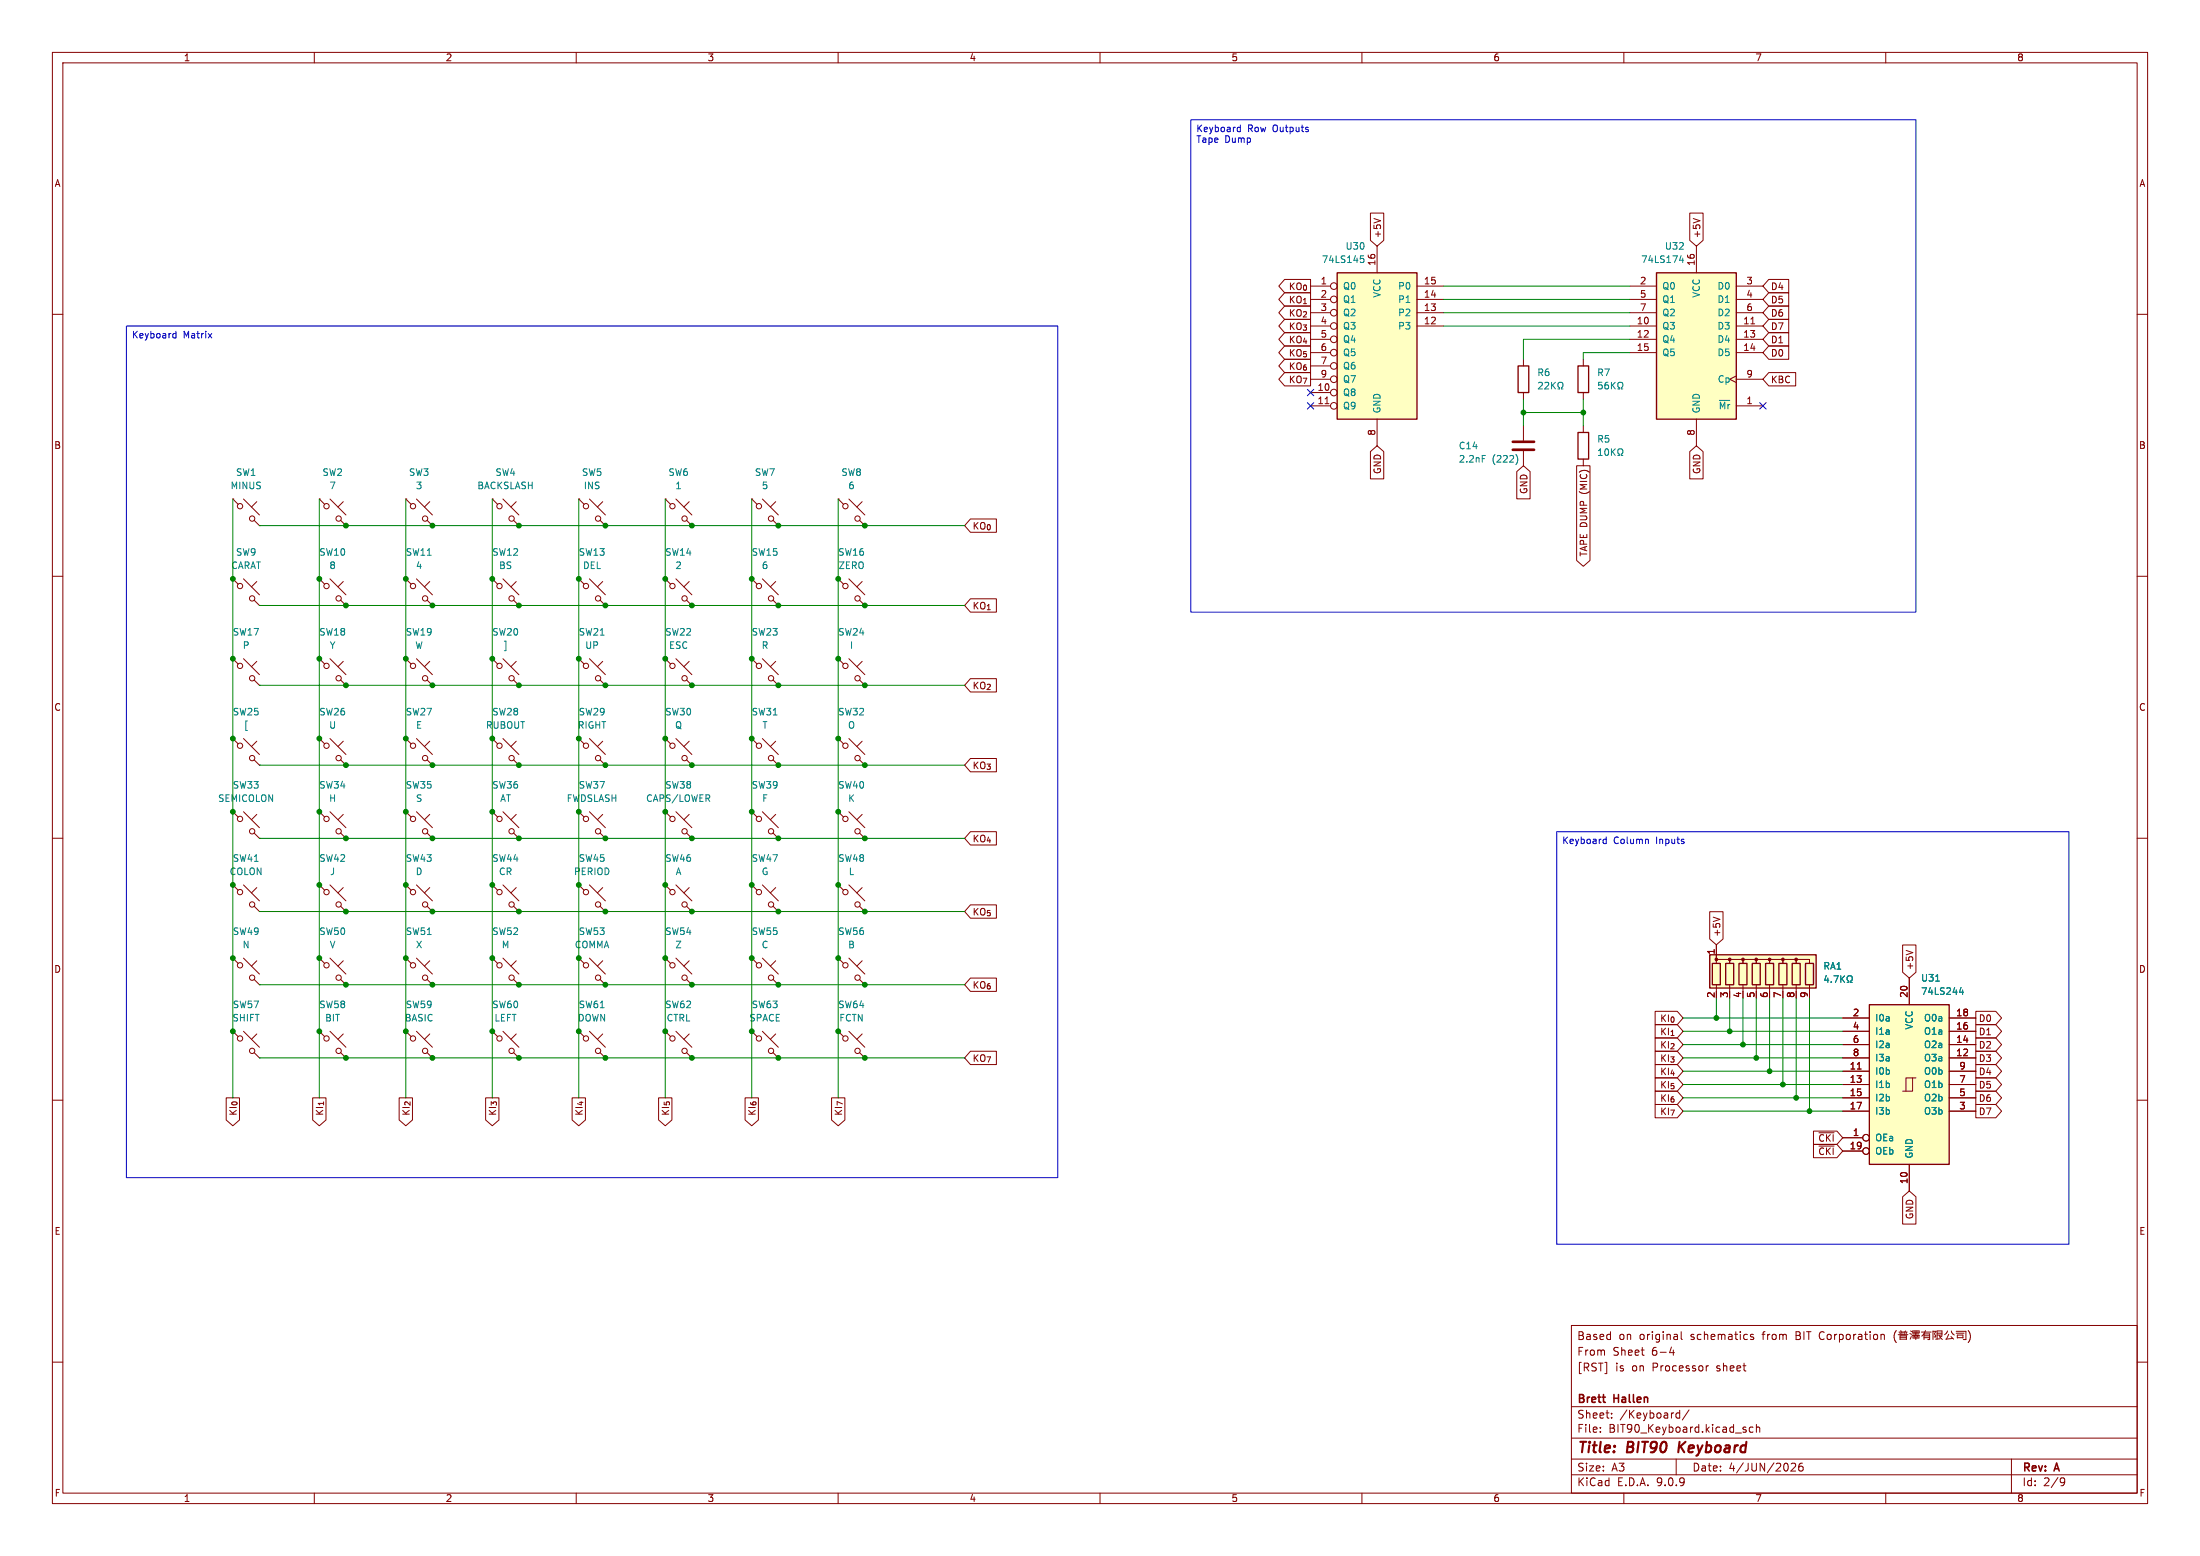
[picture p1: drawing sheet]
<svg xmlns="http://www.w3.org/2000/svg" width="420mm" height="297mm" viewBox="0 0 420 297" stroke-linecap="round" stroke-linejoin="round" font-family="sans-serif">
<g fill="none" stroke="#840000" stroke-width=".19">
<path d="M10 10h400v277h-400zM12 12h396v273h-396zM60 10v2M110 10v2M160 10v2M210 10v2M260 10v2M310 10v2M360 10v2M10 60h2M408 60h2M44.4 95.3l1.1 1"/>
<path d="M44.4 95.3h.1M46.5 95.3l3 3M48.5 99.3l1 1M49 95.8l-1 1M143.5 95.3l1 1M143.5 95.3h.1M145.5 95.3l3.1 3M147.6 99.3l1 1M148.1 95.8l-1 1M10 110h2M49.5 100.3h.1M94 110.5l1 1"/>
<path d="M94 110.5h.1M96 110.5l3.1 3M98 114.6l1.1 1M98.6 111l-1.1 1M99.1 115.6h.1M127 110.5l1 1M127 110.5h.1M129 110.5l3.1 3M131.1 114.6l1 1M131.6 111l-1 1M132.1 115.6h.1M143.5 110.5l1 1"/>
<path d="M143.5 110.5h.1M145.5 110.5l3.1 3M147.6 114.6l1 1M148.1 111l-1 1M148.6 100.3h.1M148.6 115.6h.1M408 110h2M110.5 125.7l1 1M110.5 125.7h.1M112.5 125.7l3.1 3.1M114.6 129.8l1 1M115.1 126.2l-1.1 1.1"/>
<path d="M115.6 130.8h.1M10 160h2M77.5 141l1 1M77.5 141h.1M77.5 154.9l1 1.1M77.5 154.9h.1M79.5 141l3 3M79.5 154.9l3 3.1M81.5 145l1 1.1M81.5 159l1 1M82 141.5l-1 1M82 155.4l-1 1.1"/>
<path d="M82.5 146.1h.1M94 154.9l1 1.1M94 154.9h.1M94 141l1 1M94 141h.1M96 154.9l3.1 3.1M96 141l3.1 3M98 159l1.1 1M98 145l1.1 1.1M98.6 155.4l-1.1 1.1M98.6 141.5l-1.1 1M99.1 146.1h.1"/>
<path d="M408 160h2M44.4 168.9l1.1 1M44.4 168.9h.1M46.5 168.9l3 3.1M48.5 173l1 1M49 169.4l-1 1M49.5 174h.1M77.5 168.9l1 1M77.5 168.9h.1M79.5 168.9l3 3.1M81.5 173l1 1M82 169.4l-1 1"/>
<path d="M82.5 174h.1M82.5 160h.1M94 168.9l1 1M94 168.9h.1M96 168.9l3.1 3.1M98 173l1.1 1M98.6 169.4l-1.1 1M99.1 174h.1M99.1 160h.1M160 168.9l1 1M160 168.9h.1M162.1 168.9l3 3.1"/>
<path d="M164.1 173l1 1M164.6 169.4l-1 1M165.1 174h.1M77.5 196.9l1 1M77.5 196.9h.1M77.5 182.9l1 1M77.5 182.9h.1M79.5 196.9l3 3M79.5 182.9l3 3M81.5 186.9l1 1.1M82 197.4l-1 1M82 183.4l-1 1"/>
<path d="M82.5 188h.1M94 196.9l1 1M94 196.9h.1M94 182.9l1 1M94 182.9h.1M96 196.9l3.1 3M96 182.9l3.1 3M98 186.9l1.1 1.1M98.6 197.4l-1.1 1M98.6 183.4l-1.1 1M99.1 188h.1M110.5 196.9l1 1"/>
<path d="M110.5 196.9h.1M112.5 196.9l3.1 3M115.1 197.4l-1.1 1M160 182.9l1 1M160 182.9h.1M160 196.9l1 1M160 196.9h.1M162.1 182.9l3 3M162.1 196.9l3 3M164.1 186.9l1 1.1M164.6 183.4l-1 1M164.6 197.4l-1 1"/>
<path d="M165.1 188h.1M10 210h2M81.5 200.9l1 1M82.5 201.9h.1M98 200.9l1.1 1M99.1 201.9h.1M114.6 200.9l1 1M115.6 201.9h.1M164.1 200.9l1 1M165.1 201.9h.1M408 210h2M300 253h108v32h-108z"/>
<path d="M319.1 257.1l-.4 1.1h1M319.4 257.7v1M320.9 254.2v1.3l.3 .2M334.7 254.8l-.3-.1-.2 .2v.2l.5 .2v.3h-.5M359.3 254.7h.2l.2 .2v.8M362 254a1.72 1.72 0 0 0 0 2.3M362.4 254.8h1.8M362.5 254.3h1.6M362.7 254.4l.1 .2M362.7 255.6h1.2M362.7 255.3h1.2M362.7 255.7v-.7h1.2v.7"/>
<path d="M362.9 254v.3M363.1 254.3v.5M363.5 254.3v.5M363.8 254l-.1 .2M363.9 254.3v.3M364.6 254.5l.3 .2M364.7 254l.3 .2M364.9 255.1l-.2 .5M365 254.9h1.4M365.1 255.2h1.3M365.2 255.4h1.2M365.2 254h1.2v.4h-1.2z"/>
<path d="M365.2 254.6h1.1M365.4 255v.2M365.6 254v.4M365.7 254.5v.3M365.7 255.2v.5M365.9 254v.4M366.1 254.9l-.1 .2M366.8 254.3h1.9M367.3 254.6h1.1v1.1h-.4M367.3 255h1.1M367.3 255.3h1.1M367.3 254.6v1.1"/>
<path d="M367.3 254.6l-.4 .4M367.6 254l-.3 .6M369 254v1.7M369 254.1h.6l-.3 .4M369.3 254.6l.2 .6h-.3M369.8 254.8h.9v-.8h-.9v1.6M369.8 254.5h.9M370.2 254.9l.6 .8M370.4 255.5l-.9 .1M370.7 255l-.3 .2M371.8 254l-.6 .8M372 254.7l-.4 .9"/>
<path d="M372.4 255.1l.5 .5M372.5 254l.1 .3 .5 .5M372.8 255.5l-1.4 .1M373.4 254.1h1.9v1.6h-.5M373.4 254.5h1.5M373.7 255.3h1M373.7 255.4v-.6h1v.6M375.7 254a1.72 1.72 0 0 1 0 2.3M10 260h2M300 278.5h108M300 274.5h108M300 268.5h108"/>
<path d="M305.5 273.2v.2M305.5 272.5v.1M307.7 270.5v.2M307.7 269.8v.1M320 278.5v3M320 270.5l.2 .2 .5-.1M320.7 269.2v1.5M320.7 269.8l-.5-.1-.2 .1M322.4 269.1l-1.2 1.9M326.2 260.7l-.3 .1-.2 .2M333.2 272.9l.2 .2-.2 .3M333.2 272.4l.1 .1"/>
<path d="M334.7 272.5l-.5-.1-.3 .3 .2 .6h.6M335.3 272.5l.2-.1 .4 .1v.9M335.3 271.9v1.5M341.9 279.4l.6-.1 .2 .1 .1 .3-.9 1.1h.9M344.1 279.3a.59 .59 0 0 0-.7 .6v.6l.1 .2 .4 .1 .3-.2v-.5l-.1-.2h-.4l-.3 .2M384 278.5v6.5M408 260h2M60 285v2M110 285v2M160 285v2M210 285v2M260 285v2"/>
<path d="M300 281.5h108M310 285v2M360 285v2M393.6 282.1l.5 .1a.99 .99 0 0 1-.4 1.4h-.3M394.2 282.7l-.3 .3h-.3"/>
<circle cx="45.8" cy="96.6" r=".51"/>
<circle cx="48.1" cy="99" r=".51"/>
<circle cx="144.9" cy="96.6" r=".51"/>
<circle cx="147.2" cy="99" r=".51"/>
<circle cx="95.4" cy="111.9" r=".51"/>
<circle cx="97.7" cy="114.2" r=".51"/>
<circle cx="128.4" cy="111.9" r=".51"/>
<circle cx="130.7" cy="114.2" r=".51"/>
<circle cx="144.9" cy="111.9" r=".51"/>
<circle cx="147.2" cy="114.2" r=".51"/>
<circle cx="111.9" cy="127.1" r=".51"/>
<circle cx="114.2" cy="129.5" r=".51"/>
<circle cx="78.8" cy="156.3" r=".51"/>
<circle cx="78.8" cy="142.3" r=".51"/>
<circle cx="81.2" cy="144.7" r=".51"/>
<circle cx="81.2" cy="158.7" r=".51"/>
<circle cx="95.4" cy="156.3" r=".51"/>
<circle cx="95.4" cy="142.3" r=".51"/>
<circle cx="97.7" cy="158.7" r=".51"/>
<circle cx="97.7" cy="144.7" r=".51"/>
<circle cx="45.8" cy="170.3" r=".51"/>
<circle cx="48.1" cy="172.6" r=".51"/>
<circle cx="78.8" cy="170.3" r=".51"/>
<circle cx="81.2" cy="172.6" r=".51"/>
<circle cx="95.4" cy="170.3" r=".51"/>
<circle cx="97.7" cy="172.6" r=".51"/>
<circle cx="161.4" cy="170.3" r=".51"/>
<circle cx="163.7" cy="172.6" r=".51"/>
<circle cx="78.8" cy="198.2" r=".51"/>
<circle cx="78.8" cy="184.3" r=".51"/>
<circle cx="81.2" cy="186.6" r=".51"/>
<circle cx="95.4" cy="198.2" r=".51"/>
<circle cx="95.4" cy="184.3" r=".51"/>
<circle cx="97.7" cy="186.6" r=".51"/>
<circle cx="111.9" cy="198.2" r=".51"/>
<circle cx="161.4" cy="198.2" r=".51"/>
<circle cx="161.4" cy="184.3" r=".51"/>
<circle cx="163.7" cy="186.6" r=".51"/>
<circle cx="81.2" cy="200.6" r=".51"/>
<circle cx="97.7" cy="200.6" r=".51"/>
<circle cx="114.2" cy="200.6" r=".51"/>
<circle cx="163.7" cy="200.6" r=".51"/>
</g>
<path d="M320.6 275.2l-.2 2M321.8 275.2l-1.3 1.1" fill="none" stroke="#840000" stroke-width=".4"/>
<path d="M356.9 191.8h15.2v30.4h-15.2z" fill="#ffffc2"/>
<g fill="none" stroke="#840000" stroke-width=".19">
<path d="M351.8 194.3h5.1M351.8 196.9h5.1M351.8 199.4h5.1M364.5 186.7v5.1M372.1 194.3h5.1M372.1 196.9h5.1M372.1 199.4h5.1M351.8 201.9h5.1M351.8 204.5h5.1M351.8 207h5.1M351.8 209.6h5.1M351.8 212.1h5.1"/>
<path d="M351.8 217.2h3.8M351.8 219.7h3.8M354.6 204.1h.7M365.1 205.7h-1.2v2.6M365.8 205.7h-.7v2.6h-1.9M372.1 201.9h5.1M372.1 204.5h5.1M372.1 207h5.1M372.1 209.6h5.1M372.1 212.1h5.1M364.5 222.2v5.1"/>
<circle cx="356.2" cy="219.7" r=".63"/>
<circle cx="356.2" cy="217.2" r=".63"/>
</g>
<path d="M356.9 191.8h15.2v30.4h-15.2z" fill="none" stroke="#840000" stroke-width=".25"/>
<path d="M369.5 187.3h.8M374.4 188.5l-.3 .9h.7M374.7 189v.8" fill="none" stroke="#008484" stroke-width=".19"/>
<path d="M326.4 182.2h20.3v6.4h-20.3z" fill="#ffffc2"/>
<path d="M326.4 182.2h20.3v6.4h-20.3zM326.9 183.9h1.5v4.1h-1.5zM329.4 183.9h1.6v4.1h-1.6zM332 183.9h1.5v4.1h-1.5zM334.5 183.9h1.5v4.1h-1.5zM337.1 183.9h1.5v4.1h-1.5zM339.6 183.9h1.5v4.1h-1.5zM342.1 183.9h1.6v4.1h-1.6zM344.7 183.9h1.5v4.1h-1.5z" fill="none" stroke="#840000" stroke-width=".25"/>
<g fill="#840000" stroke="#840000" stroke-width=".19">
<circle cx="327.7" cy="183.1" r=".25"/>
<circle cx="330.2" cy="183.1" r=".25"/>
<circle cx="332.7" cy="183.1" r=".25"/>
<circle cx="335.3" cy="183.1" r=".25"/>
<circle cx="337.8" cy="183.1" r=".25"/>
<circle cx="340.4" cy="183.1" r=".25"/>
<circle cx="342.9" cy="183.1" r=".25"/>
</g>
<g fill="none" stroke="#840000" stroke-width=".19">
<path d="M61 196.9l1 1M61 196.9h.1M61 182.9l1 1M61 182.9h.1M63 196.9l3 3M63 182.9l3 3M65 186.9l1 1.1M65.5 197.4l-1 1M65.5 183.4l-1 1M66 188h.1M327.7 183.9v-.8h2.5v.8v-.8h2.5v.8v-.8h2.6v.8v-.8h2.5v.8v-.8h2.6v.8v-.8h2.5v.8v-.8h2.5v.8M327.7 180.3v2.6"/>
<path d="M327.7 188v1.2M330.2 188v1.2M332.7 188v1.2M335.3 188v1.2M337.8 188v1.2M340.4 188v1.2M342.9 188v1.2M345.4 188v1.2M65 200.9l1 1M66 201.9h.1"/>
<circle cx="62.3" cy="198.2" r=".51"/>
<circle cx="62.3" cy="184.3" r=".51"/>
<circle cx="64.6" cy="186.6" r=".51"/>
<circle cx="64.6" cy="200.6" r=".51"/>
</g>
<path d="M348.6 186.2l-.3 .9h.8M348.9 186.7v.8M349.6 187.4v.1M350.1 186.3h.8l-.5 1.2M351.4 186.3v1.2M351.6 186.8l.5 .7M352.1 186.3l-.7 .7M352.6 187.5h.3v-.2a.54 .54 0 0 1-.2-.8 .54 .54 0 0 1 .7-.2l.2 .6-.3 .4v.2h.3" fill="none" stroke="#008484" stroke-width=".19"/>
<path d="M255.3 52.1h15.2v27.9h-15.2z" fill="#ffffc2"/>
<path d="M255.3 52.1h15.2v27.9h-15.2zM289.8 69.9h2v5h-2zM301.2 69.9h2.1v5h-2.1z" fill="none" stroke="#840000" stroke-width=".25"/>
<g fill="none" stroke="#840000" stroke-width=".19">
<path d="M250.2 54.6h3.8M250.2 57.2h3.8M250.2 59.7h3.8M262.9 47v5.1M270.5 54.6h5.1M270.5 57.2h5.1M270.5 59.7h5.1M250.2 62.2h3.8M250.2 64.8h3.8M250.2 67.3h3.8M250.2 69.9h3.8M250.2 72.4h3.8"/>
<path d="M250.2 74.9h3.8M250.2 77.5h3.8M253 77.1h.7M270.5 62.2h5.1M290.8 68.6v1.3M290.8 74.9v1.3M302.3 68.6v1.3M302.3 74.9v1.3M262.9 80v5.1M290.8 81.3v2.8M290.8 86.1v2.8"/>
<circle cx="254.6" cy="57.1" r=".63"/>
<circle cx="254.6" cy="59.7" r=".63"/>
<circle cx="254.6" cy="54.6" r=".63"/>
<circle cx="254.6" cy="64.8" r=".63"/>
<circle cx="254.6" cy="67.3" r=".63"/>
<circle cx="254.6" cy="77.5" r=".63"/>
<circle cx="254.6" cy="74.9" r=".63"/>
<circle cx="254.6" cy="62.2" r=".63"/>
<circle cx="254.6" cy="69.8" r=".63"/>
<circle cx="254.6" cy="72.4" r=".63"/>
</g>
<g fill="none" stroke="#008484" stroke-width=".19">
<path d="M259.7 48.8h.6M259.8 49.3h.4l.2 .3-.1 .4-.5 .1M293.7 73.1l.5-.1 .2 .3-.7 .9h.7M294.9 73.1l.5-.1 .3 .3-.8 .9h.8M296.2 73v1.2M296.4 73.5l.5 .7M296.9 73l-.7 .7M297.4 74.2h.3v-.2a.54 .54 0 0 1-.3-.7 .54 .54 0 0 1 .8-.3l.2 .6-.3 .4v.2h.3M305.8 73h-.6v.6l.1-.1h.5l.1 .2-.1 .4-.2 .1-.4-.1M307 73h-.4a.86 .86 0 0 0 0 1.2l.4-.1 .1-.4-.3-.2h-.3l-.1 .2M307.6 73v1.2M307.8 73.5l.6 .7"/>
<path d="M308.4 73l-.8 .7M308.8 74.2h.3v-.2a.54 .54 0 0 1-.2-.7 .54 .54 0 0 1 .7-.3l.2 .6-.3 .4v.2h.3M283 86.9h.6M289.4 86.8a1.49 1.49 0 0 1 0 1.8"/>
</g>
<path d="M288.8 84.3h4.1M288.8 85.9h4.1" fill="none" stroke="#840000" stroke-width=".51"/>
<path d="M316.2 52.1h15.3v27.9h-15.3z" fill="#ffffc2"/>
<path d="M316.2 52.1h15.3v27.9h-15.3zM301.2 82.6h2.1v5h-2.1z" fill="none" stroke="#840000" stroke-width=".25"/>
<g fill="none" stroke="#840000" stroke-width=".19">
<path d="M245.2 53.3h5v2.6h-5l-1.1-1.3zM245.2 55.9h5v2.5h-5l-1.1-1.2zM245.2 58.4h5v2.6h-5l-1.1-1.3zM261.6 40.7h2.6v5.2l-1.3 1.1-1.3-1.1zM262.3 41.7l1.3 .4M311.1 54.6h5.1M311.1 57.2h5.1M311.1 59.7h5.1M322.6 40.7h2.5v5.2l-1.3 1.1-1.2-1.1zM323.3 41.7l1.2 .4M323.8 47v5.1M331.5 54.6h5"/>
<path d="M331.5 57.2h5M331.5 59.7h5M337.7 53.3h3.8v2.6h-3.8l-1.2-1.3zM337.7 58.4h3.8v2.6h-3.8l-1.2-1.3zM337.7 55.9h3.8v2.5h-3.8l-1.2-1.2zM245.2 68.6h5v2.5h-5l-1.1-1.2zM245.2 63.5h5v2.5h-5l-1.1-1.2zM245.2 61h5v2.5h-5l-1.1-1.3zM245.2 66h5v2.6h-5l-1.1-1.3zM245.2 71.1h5v2.6h-5l-1.1-1.3zM311.1 62.2h5.1M311.1 64.8h5.1"/>
<path d="M311.1 67.3h5.1M331.5 71.8l-1.3 .6 1.3 .6M331.5 62.2h5M331.5 64.8h5M331.5 67.3h5M331.5 72.4h5M331.5 77.5h5M334.3 61.8h.7M337.7 66h3.8v2.6h-3.8l-1.2-1.3zM337.7 63.5h3.8v2.5h-3.8l-1.2-1.2zM337.7 71.1h5.1v2.6h-5.1l-1.2-1.3zM337.7 61h3.8v2.5h-3.8l-1.2-1.3z"/>
<path d="M61 95.3l1 1M61 95.3h.1M63 95.3l3 3M65 99.3l1 1M65.5 95.8l-1 1M77.5 95.3l1 1M77.5 95.3h.1M79.5 95.3l3 3M81.5 99.3l1 1M82 95.8l-1 1M94 95.3l1 1M94 95.3h.1"/>
<path d="M96 95.3l3.1 3M98 99.3l1.1 1M98.6 95.8l-1.1 1M110.5 95.3l1 1M110.5 95.3h.1M112.5 95.3l3.1 3M114.6 99.3l1 1M115.1 95.8l-1.1 1M127 95.3l1 1M127 95.3h.1M129 95.3l3.1 3M131.1 99.3l1 1"/>
<path d="M131.6 95.8l-1 1M160 95.3l1 1M160 95.3h.1M162.1 95.3l3 3M164.1 99.3l1 1M164.6 95.8l-1 1M185.3 99.1h4.9v2.5h-4.9l-1.2-1.3zM261.6 86.2l1.3-1.1 1.3 1.1v5.2h-2.6zM289.6 90l1.2-1.1 1.3 1.1v5.2h-2.5zM301 88.9h2.5v18.1l-1.2 1.1-1.3-1.1zM302.3 81.3v1.3M302.3 87.6v1.3"/>
<path d="M322.6 86.2l1.2-1.1 1.3 1.1v5.2h-2.5zM323.8 80v5.1M44.4 110.5l1.1 1M44.4 110.5h.1M46.5 110.5l3 3M48.5 114.6l1 1M49 111l-1 1M49.5 115.6h.1M61 110.5l1 1M61 110.5h.1M63 110.5l3 3M65 114.6l1 1"/>
<path d="M65.5 111l-1 1M66 115.6h.1M66 100.3h.1M77.5 110.5l1 1M77.5 110.5h.1M79.5 110.5l3 3M81.5 114.6l1 1M82 111l-1 1M82.5 115.6h.1M82.5 100.3h.1M99.1 100.3h.1M110.5 110.5l1 1"/>
<path d="M110.5 110.5h.1M112.5 110.5l3.1 3M114.6 114.6l1 1M115.1 111l-1.1 1M115.6 115.6h.1M115.6 100.3h.1M132.1 100.3h.1M160 110.5l1 1M160 110.5h.1M162.1 110.5l3 3M164.1 114.6l1 1M164.6 111l-1 1"/>
<path d="M165.1 100.3h.1M165.1 115.6h.1M185.3 114.3h4.9v2.5h-4.9l-1.2-1.2zM44.4 125.7l1.1 1M44.4 125.7h.1M46.5 125.7l3 3.1M48.5 129.8l1 1M49 126.2l-1 1.1M49.5 130.8h.1M61 125.7l1 1M61 125.7h.1M63 125.7l3 3.1"/>
<path d="M65 129.8l1 1M65.5 126.2l-1 1.1M66 130.8h.1M77.5 125.7l1 1M77.5 125.7h.1M79.5 125.7l3 3.1M81.5 129.8l1 1M82 126.2l-1 1.1M82.5 130.8h.1M94 125.7l1 1M94 125.7h.1M96 125.7l3.1 3.1"/>
<path d="M98 129.8l1.1 1M98.6 126.2l-1.1 1.1M99.1 130.8h.1M127 125.7l1 1M127 125.7h.1M129 125.7l3.1 3.1M131.1 129.8l1 1M131.6 126.2l-1 1.1M132.1 130.8h.1M143.5 125.7l1 1M143.5 125.7h.1M145.5 125.7l3.1 3.1"/>
<path d="M147.6 129.8l1 1M148.1 126.2l-1 1.1M148.6 130.8h.1M160 125.7l1 1M160 125.7h.1M162.1 125.7l3 3.1M164.1 129.8l1 1M164.6 126.2l-1 1.1M165.1 130.8h.1M185.3 129.5h4.9v2.6h-4.9l-1.2-1.3zM44.4 154.9l1.1 1.1M44.4 154.9h.1"/>
<path d="M44.4 141l1.1 1M44.4 141h.1M46.5 154.9l3 3.1M46.5 141l3 3M48.5 159l1 1M48.5 145l1 1.1M49 155.4l-1 1.1M49 141.5l-1 1M49.5 146.1h.1M61 154.9l1 1.1M61 154.9h.1M61 141l1 1"/>
<path d="M61 141h.1M63 154.9l3 3.1M63 141l3 3M65 159l1 1M65 145l1 1.1M65.5 155.4l-1 1.1M65.5 141.5l-1 1M66 146.1h.1M110.5 141l1 1M110.5 141h.1M110.5 154.9l1 1.1M110.5 154.9h.1"/>
<path d="M112.5 141l3.1 3M112.5 154.9l3.1 3.1M114.6 145l1 1.1M114.6 159l1 1M115.1 141.5l-1.1 1M115.1 155.4l-1.1 1.1M115.6 146.1h.1M127 154.9l1 1.1M127 154.9h.1M127 141l1 1M127 141h.1M129 154.9l3.1 3.1"/>
<path d="M129 141l3.1 3M131.1 159l1 1M131.1 145l1 1.1M131.6 155.4l-1 1.1M131.6 141.5l-1 1M132.1 146.1h.1M143.5 141l1 1M143.5 141h.1M143.5 154.9l1 1.1M143.5 154.9h.1M145.5 141l3.1 3M145.5 154.9l3.1 3.1"/>
<path d="M147.6 145l1 1.1M147.6 159l1 1M148.1 141.5l-1 1M148.1 155.4l-1 1.1M148.6 146.1h.1M160 141l1 1M160 141h.1M160 154.9l1 1.1M160 154.9h.1M162.1 141l3 3M162.1 154.9l3 3.1M164.1 145l1 1.1"/>
<path d="M164.1 159l1 1M164.6 141.5l-1 1M164.6 155.4l-1 1.1M165.1 146.1h.1M185.3 158.7h4.9v2.6h-4.9l-1.2-1.3zM185.3 144.8h4.9v2.5h-4.9l-1.2-1.2zM49.5 160h.1M61 168.9l1 1M61 168.9h.1M63 168.9l3 3.1M65 173l1 1M65.5 169.4l-1 1"/>
<path d="M66 174h.1M66 160h.1M110.5 168.9l1 1M110.5 168.9h.1M112.5 168.9l3.1 3.1M114.6 173l1 1M115.1 169.4l-1.1 1M115.6 160h.1M115.6 174h.1M127 168.9l1 1M127 168.9h.1M129 168.9l3.1 3.1"/>
<path d="M131.1 173l1 1M131.6 169.4l-1 1M132.1 160h.1M132.1 174h.1M143.5 168.9l1 1M143.5 168.9h.1M145.5 168.9l3.1 3.1M147.6 173l1 1M148.1 169.4l-1 1M148.6 160h.1M148.6 174h.1M165.1 160h.1"/>
<path d="M185.3 172.7h4.9v2.6h-4.9l-1.2-1.3zM326.4 174h2.5v5.2l-1.2 1.1-1.3-1.1zM327.1 175.1l1.2 .4M44.4 196.9l1.1 1M44.4 196.9h.1M44.4 182.9l1.1 1M44.4 182.9h.1M46.5 196.9l3 3M46.5 182.9l3 3M48.5 186.9l1 1.1M49 197.4l-1 1M49 183.4l-1 1"/>
<path d="M49.5 188h.1M110.5 182.9l1 1M110.5 182.9h.1M112.5 182.9l3.1 3M114.6 186.9l1 1.1M115.1 183.4l-1.1 1M115.6 188h.1M127 196.9l1 1M127 196.9h.1M127 182.9l1 1M127 182.9h.1M129 196.9l3.1 3"/>
<path d="M129 182.9l3.1 3M131.1 186.9l1 1.1M131.6 197.4l-1 1M131.6 183.4l-1 1M132.1 188h.1M143.5 196.9l1 1M143.5 196.9h.1M143.5 182.9l1 1M143.5 182.9h.1M145.5 196.9l3.1 3M145.5 182.9l3.1 3M147.6 186.9l1 1.1"/>
<path d="M148.1 197.4l-1 1M148.1 183.4l-1 1M148.6 188h.1M185.3 186.7h4.9v2.5h-4.9l-1.2-1.2zM316 193h4.2l1.1 1.3-1.1 1.3h-4.2zM316 198.1h4.2l1.1 1.3-1.1 1.3h-4.2zM316 195.6h4.2l1.1 1.3-1.1 1.2h-4.2zM327.7 180.3v2.6M351.8 194.3h5.1M351.8 196.9h5.1M351.8 199.4h5.1M363.2 180.4h2.6v5.2l-1.3 1.1-1.3-1.1z"/>
<path d="M363.9 181.4l1.3 .4M364.5 186.7v5.1M372.1 194.3h5.1M372.1 196.9h5.1M372.1 199.4h5.1M377.2 198.1h3.8l1.1 1.3-1.1 1.3h-3.8zM377.2 195.6h3.8l1.1 1.3-1.1 1.2h-3.8zM377.2 193h3.8l1.1 1.3-1.1 1.3h-3.8zM43.2 209.6h2.5v4.2l-1.3 1.1-1.2-1.1zM48.5 200.9l1 1M49.5 201.9h.1M59.7 209.6h2.5v4.2l-1.2 1.1-1.3-1.1z"/>
<path d="M76.2 209.6h2.5v4.2l-1.2 1.1-1.3-1.1zM92.7 209.6h2.6v4.2l-1.3 1.1-1.3-1.1zM109.2 209.6h2.6v4.2l-1.3 1.1-1.3-1.1zM125.7 209.6h2.6v4.2l-1.3 1.1-1.3-1.1zM131.1 200.9l1 1M132.1 201.9h.1M142.2 209.6h2.6v4.2l-1.3 1.1-1.3-1.1zM147.6 200.9l1 1M148.6 201.9h.1M158.7 209.6h2.6v4.2l-1.3 1.1-1.3-1.1zM185.3 200.7h4.9v2.5h-4.9l-1.2-1.3zM316 205.7h4.2l1.1 1.3-1.1 1.3h-4.2z"/>
<path d="M316 210.8h4.2l1.1 1.3-1.1 1.3h-4.2zM316 203.2h4.2l1.1 1.3-1.1 1.2h-4.2zM316 208.3h4.2l1.1 1.3-1.1 1.2h-4.2zM316 200.7h4.2l1.1 1.2-1.1 1.3h-4.2zM346.2 218.4h4.5l1.1 1.3-1.1 1.3h-4.5zM346.2 215.9h4.5l1.1 1.3-1.1 1.2h-4.5zM347.2 218.8h2.9M347.2 216.2h2.9M351.8 201.9h5.1M351.8 204.5h5.1M351.8 207h5.1M351.8 209.6h5.1"/>
<path d="M351.8 212.1h5.1M351.8 217.2h3.8M351.8 219.7h3.8M354.6 204.1h.7M372.1 201.9h5.1M372.1 204.5h5.1M372.1 207h5.1M372.1 209.6h5.1M372.1 212.1h5.1M377.2 205.7h3.8l1.1 1.3-1.1 1.3h-3.8zM377.2 208.3h3.8l1.1 1.3-1.1 1.2h-3.8zM377.2 203.2h3.8l1.1 1.3-1.1 1.2h-3.8z"/>
<path d="M377.2 200.7h3.8l1.1 1.2-1.1 1.3h-3.8zM377.2 210.8h3.8l1.1 1.3-1.1 1.3h-3.8zM363.2 228.4l1.3-1.1 1.3 1.1v5.2h-2.6zM364.5 222.2v5.1"/>
<circle cx="62.3" cy="96.6" r=".51"/>
<circle cx="64.6" cy="99" r=".51"/>
<circle cx="78.8" cy="96.6" r=".51"/>
<circle cx="81.2" cy="99" r=".51"/>
<circle cx="95.4" cy="96.6" r=".51"/>
<circle cx="97.7" cy="99" r=".51"/>
<circle cx="111.9" cy="96.6" r=".51"/>
<circle cx="114.2" cy="99" r=".51"/>
<circle cx="128.4" cy="96.6" r=".51"/>
<circle cx="130.7" cy="99" r=".51"/>
<circle cx="161.4" cy="96.6" r=".51"/>
<circle cx="163.7" cy="99" r=".51"/>
<circle cx="45.8" cy="111.9" r=".51"/>
<circle cx="48.1" cy="114.2" r=".51"/>
<circle cx="62.3" cy="111.9" r=".51"/>
<circle cx="64.6" cy="114.2" r=".51"/>
<circle cx="78.8" cy="111.9" r=".51"/>
<circle cx="81.2" cy="114.2" r=".51"/>
<circle cx="111.9" cy="111.9" r=".51"/>
<circle cx="114.2" cy="114.2" r=".51"/>
<circle cx="161.4" cy="111.9" r=".51"/>
<circle cx="163.7" cy="114.2" r=".51"/>
<circle cx="45.8" cy="127.1" r=".51"/>
<circle cx="48.1" cy="129.5" r=".51"/>
<circle cx="62.3" cy="127.1" r=".51"/>
<circle cx="64.6" cy="129.5" r=".51"/>
<circle cx="78.8" cy="127.1" r=".51"/>
<circle cx="81.2" cy="129.5" r=".51"/>
<circle cx="95.4" cy="127.1" r=".51"/>
<circle cx="97.7" cy="129.5" r=".51"/>
<circle cx="128.4" cy="127.1" r=".51"/>
<circle cx="130.7" cy="129.5" r=".51"/>
<circle cx="144.9" cy="127.1" r=".51"/>
<circle cx="147.2" cy="129.5" r=".51"/>
<circle cx="161.4" cy="127.1" r=".51"/>
<circle cx="163.7" cy="129.5" r=".51"/>
<circle cx="45.8" cy="156.3" r=".51"/>
<circle cx="45.8" cy="142.3" r=".51"/>
<circle cx="48.1" cy="158.7" r=".51"/>
<circle cx="48.1" cy="144.7" r=".51"/>
<circle cx="62.3" cy="156.3" r=".51"/>
<circle cx="62.3" cy="142.3" r=".51"/>
<circle cx="64.6" cy="158.7" r=".51"/>
<circle cx="64.6" cy="144.7" r=".51"/>
<circle cx="111.9" cy="156.3" r=".51"/>
<circle cx="111.9" cy="142.3" r=".51"/>
<circle cx="114.2" cy="144.7" r=".51"/>
<circle cx="114.2" cy="158.7" r=".51"/>
<circle cx="128.4" cy="156.3" r=".51"/>
<circle cx="128.4" cy="142.3" r=".51"/>
<circle cx="130.7" cy="158.7" r=".51"/>
<circle cx="130.7" cy="144.7" r=".51"/>
<circle cx="144.9" cy="156.3" r=".51"/>
<circle cx="144.9" cy="142.3" r=".51"/>
<circle cx="147.2" cy="144.7" r=".51"/>
<circle cx="147.2" cy="158.7" r=".51"/>
<circle cx="161.4" cy="142.3" r=".51"/>
<circle cx="161.4" cy="156.3" r=".51"/>
<circle cx="163.7" cy="144.7" r=".51"/>
<circle cx="163.7" cy="158.7" r=".51"/>
<circle cx="62.3" cy="170.3" r=".51"/>
<circle cx="64.6" cy="172.6" r=".51"/>
<circle cx="111.9" cy="170.3" r=".51"/>
<circle cx="114.2" cy="172.6" r=".51"/>
<circle cx="128.4" cy="170.3" r=".51"/>
<circle cx="130.7" cy="172.6" r=".51"/>
<circle cx="144.9" cy="170.3" r=".51"/>
<circle cx="147.2" cy="172.6" r=".51"/>
<circle cx="45.8" cy="198.2" r=".51"/>
<circle cx="45.8" cy="184.3" r=".51"/>
<circle cx="48.1" cy="186.6" r=".51"/>
<circle cx="111.9" cy="184.3" r=".51"/>
<circle cx="114.2" cy="186.6" r=".51"/>
<circle cx="128.4" cy="198.2" r=".51"/>
<circle cx="128.4" cy="184.3" r=".51"/>
<circle cx="130.7" cy="186.6" r=".51"/>
<circle cx="144.9" cy="184.3" r=".51"/>
<circle cx="144.9" cy="198.2" r=".51"/>
<circle cx="147.2" cy="186.6" r=".51"/>
<circle cx="48.1" cy="200.6" r=".51"/>
<circle cx="130.7" cy="200.6" r=".51"/>
<circle cx="147.2" cy="200.6" r=".51"/>
<circle cx="356.2" cy="219.7" r=".63"/>
<circle cx="356.2" cy="217.2" r=".63"/>
</g>
<g fill="none" stroke="#008484" stroke-width=".19">
<path d="M320.9 48.8l-.3 .9h.8M321.2 49.3v.8M328.2 76.4h2M305.2 86.9h.7M305.2 86l.3-.3v1.2M306.5 85.8l.2-.1a.68 .68 0 0 1 .4 .6 .68 .68 0 0 1-.4 .6l-.3-.4zM307.6 85.7v1.2M307.8 86.2l.6 .7M308.4 85.7l-.8 .7M308.8 86.9h.3v-.2a.54 .54 0 0 1-.2-.7 .54 .54 0 0 1 .7-.3l.2 .6-.3 .4v.2h.3M348.6 186.2l-.3 .9h.8M348.9 186.7v.8"/>
<path d="M349.6 187.4v.1M350.1 186.3h.8l-.5 1.2M351.4 186.3v1.2M351.6 186.8l.5 .7M352.1 186.3l-.7 .7M352.6 187.5h.3v-.2a.54 .54 0 0 1-.2-.8 .54 .54 0 0 1 .7-.2l.2 .6-.3 .4v.2h.3M369.5 187.3h.8M374.4 188.5l-.3 .9h.7M374.7 189v.8"/>
</g>
<g fill="none" stroke="#008400" stroke-width=".19">
<path d="M275.6 54.6h35.5M275.6 59.7h35.5M275.6 57.2h35.5M275.6 62.2h35.5M290.8 76.2v5.1M290.8 78.7h11.5M302.3 76.2v5.1M311.1 64.8h-20.3v3.8M311.1 67.3h-8.8v1.3M44.4 95.3v114.3M61 95.3v114.3M77.5 95.3v114.3"/>
<path d="M94 95.3v114.3M110.5 95.3v114.3M127 95.3v114.3M143.5 95.3v114.3M160 95.3v114.3M49.5 100.3h134.6M49.5 115.6h134.6M49.5 130.8h134.6M49.5 146.1h134.6M49.5 174h134.6M49.5 160h134.6M49.5 188h134.6"/>
<path d="M321.3 199.4h30.5M321.3 196.9h30.5M321.3 194.3h30.5M327.7 190.5v3.8M330.2 190.5v6.4M332.7 190.5v8.9M335.3 190.5v11.4M337.8 190.5v14M340.4 190.5v16.5M342.9 190.5v19.1M345.4 190.5v21.6M49.5 201.9h134.6"/>
<path d="M321.3 201.9h30.5M321.3 212.1h30.5M321.3 207h30.5M321.3 209.6h30.5M321.3 204.5h30.5"/>
</g>
<path d="M249.6 76.9l1.2 1.2M249.6 74.3l1.2 1.2M250.8 76.9l-1.2 1.2M250.8 74.3l-1.2 1.2M335.9 76.9l1.3 1.2M337.2 76.9l-1.3 1.2" fill="none" stroke="#000084" stroke-width=".19"/>
<g fill="none" stroke="#0000c2" stroke-width=".19">
<path d="M227.3 22.9h138.5v93.9h-138.5zM236.3 25.1h.5M236.3 24.3h.5M236.8 23.9v1.2M24.1 62.2h177.8v162.6h-177.8zM33.1 64.4h.5M33.1 63.7h.5M33.6 63.2v1.3M39.8 63.7l.6 .8M40.4 63.7l-.6 .8M297.2 158.8h97.8v78.7h-97.8zM306.6 159.8v1.2"/>
<path d="M306.2 161h.4M306.2 160.2h.4M314.5 160.2l.2 .2v.6"/>
</g>
<g fill="#008400" stroke="#008400" stroke-width=".19">
<circle cx="82.5" cy="160" r=".46"/>
<circle cx="94" cy="168.9" r=".46"/>
<circle cx="99.1" cy="160" r=".46"/>
<circle cx="99.1" cy="146.1" r=".46"/>
<circle cx="94" cy="154.9" r=".46"/>
<circle cx="99.1" cy="188" r=".46"/>
<circle cx="82.5" cy="188" r=".46"/>
<circle cx="66" cy="188" r=".46"/>
<circle cx="77.5" cy="182.9" r=".46"/>
<circle cx="82.5" cy="174" r=".46"/>
<circle cx="94" cy="182.9" r=".46"/>
<circle cx="99.1" cy="174" r=".46"/>
<circle cx="94" cy="141" r=".46"/>
<circle cx="127" cy="196.9" r=".46"/>
<circle cx="110.5" cy="196.9" r=".46"/>
<circle cx="115.6" cy="201.9" r=".46"/>
<circle cx="115.6" cy="188" r=".46"/>
<circle cx="110.5" cy="182.9" r=".46"/>
<circle cx="148.6" cy="201.9" r=".46"/>
<circle cx="143.5" cy="196.9" r=".46"/>
<circle cx="148.6" cy="188" r=".46"/>
<circle cx="132.1" cy="201.9" r=".46"/>
<circle cx="132.1" cy="188" r=".46"/>
<circle cx="115.6" cy="130.8" r=".46"/>
<circle cx="110.5" cy="141" r=".46"/>
<circle cx="143.5" cy="141" r=".46"/>
<circle cx="148.6" cy="130.8" r=".46"/>
<circle cx="110.5" cy="154.9" r=".46"/>
<circle cx="115.6" cy="146.1" r=".46"/>
<circle cx="132.1" cy="130.8" r=".46"/>
<circle cx="127" cy="141" r=".46"/>
<circle cx="132.1" cy="146.1" r=".46"/>
<circle cx="115.6" cy="174" r=".46"/>
<circle cx="127" cy="182.9" r=".46"/>
<circle cx="132.1" cy="174" r=".46"/>
<circle cx="110.5" cy="168.9" r=".46"/>
<circle cx="148.6" cy="174" r=".46"/>
<circle cx="143.5" cy="168.9" r=".46"/>
<circle cx="143.5" cy="182.9" r=".46"/>
<circle cx="115.6" cy="160" r=".46"/>
<circle cx="132.1" cy="160" r=".46"/>
<circle cx="127" cy="168.9" r=".46"/>
<circle cx="302.3" cy="78.7" r=".46"/>
<circle cx="290.8" cy="78.7" r=".46"/>
<circle cx="337.8" cy="204.5" r=".46"/>
<circle cx="330.2" cy="196.9" r=".46"/>
<circle cx="332.7" cy="199.4" r=".46"/>
<circle cx="335.3" cy="201.9" r=".46"/>
<circle cx="340.4" cy="207" r=".46"/>
<circle cx="342.9" cy="209.6" r=".46"/>
<circle cx="345.4" cy="212.1" r=".46"/>
<circle cx="165.1" cy="146.1" r=".46"/>
<circle cx="165.1" cy="174" r=".46"/>
<circle cx="165.1" cy="160" r=".46"/>
<circle cx="160" cy="196.9" r=".46"/>
<circle cx="160" cy="168.9" r=".46"/>
<circle cx="160" cy="182.9" r=".46"/>
<circle cx="148.6" cy="160" r=".46"/>
<circle cx="160" cy="154.9" r=".46"/>
<circle cx="165.1" cy="188" r=".46"/>
<circle cx="165.1" cy="201.9" r=".46"/>
<circle cx="327.7" cy="194.3" r=".46"/>
<circle cx="66" cy="201.9" r=".46"/>
<circle cx="77.5" cy="196.9" r=".46"/>
<circle cx="61" cy="168.9" r=".46"/>
<circle cx="61" cy="182.9" r=".46"/>
<circle cx="82.5" cy="201.9" r=".46"/>
<circle cx="94" cy="196.9" r=".46"/>
<circle cx="99.1" cy="201.9" r=".46"/>
<circle cx="61" cy="196.9" r=".46"/>
<circle cx="44.4" cy="196.9" r=".46"/>
<circle cx="44.4" cy="168.9" r=".46"/>
<circle cx="44.4" cy="182.9" r=".46"/>
<circle cx="127" cy="110.5" r=".46"/>
<circle cx="132.1" cy="100.3" r=".46"/>
<circle cx="132.1" cy="115.6" r=".46"/>
<circle cx="127" cy="125.7" r=".46"/>
<circle cx="110.5" cy="110.5" r=".46"/>
<circle cx="115.6" cy="100.3" r=".46"/>
<circle cx="110.5" cy="125.7" r=".46"/>
<circle cx="115.6" cy="115.6" r=".46"/>
<circle cx="99.1" cy="130.8" r=".46"/>
<circle cx="99.1" cy="115.6" r=".46"/>
<circle cx="99.1" cy="100.3" r=".46"/>
<circle cx="94" cy="110.5" r=".46"/>
<circle cx="82.5" cy="100.3" r=".46"/>
<circle cx="94" cy="125.7" r=".46"/>
<circle cx="82.5" cy="130.8" r=".46"/>
<circle cx="82.5" cy="115.6" r=".46"/>
<circle cx="61" cy="125.7" r=".46"/>
<circle cx="77.5" cy="125.7" r=".46"/>
<circle cx="66" cy="115.6" r=".46"/>
<circle cx="66" cy="100.3" r=".46"/>
<circle cx="61" cy="110.5" r=".46"/>
<circle cx="44.4" cy="110.5" r=".46"/>
<circle cx="66" cy="130.8" r=".46"/>
<circle cx="77.5" cy="141" r=".46"/>
<circle cx="61" cy="141" r=".46"/>
<circle cx="77.5" cy="110.5" r=".46"/>
<circle cx="44.4" cy="141" r=".46"/>
<circle cx="44.4" cy="125.7" r=".46"/>
<circle cx="77.5" cy="154.9" r=".46"/>
<circle cx="82.5" cy="146.1" r=".46"/>
<circle cx="66" cy="160" r=".46"/>
<circle cx="66" cy="146.1" r=".46"/>
<circle cx="61" cy="154.9" r=".46"/>
<circle cx="66" cy="174" r=".46"/>
<circle cx="77.5" cy="168.9" r=".46"/>
<circle cx="44.4" cy="154.9" r=".46"/>
<circle cx="143.5" cy="125.7" r=".46"/>
<circle cx="148.6" cy="115.6" r=".46"/>
<circle cx="143.5" cy="110.5" r=".46"/>
<circle cx="143.5" cy="154.9" r=".46"/>
<circle cx="148.6" cy="146.1" r=".46"/>
<circle cx="160" cy="125.7" r=".46"/>
<circle cx="160" cy="110.5" r=".46"/>
<circle cx="160" cy="141" r=".46"/>
<circle cx="165.1" cy="130.8" r=".46"/>
<circle cx="148.6" cy="100.3" r=".46"/>
<circle cx="127" cy="154.9" r=".46"/>
<circle cx="165.1" cy="115.6" r=".46"/>
<circle cx="165.1" cy="100.3" r=".46"/>
</g>
<g font-size="2.8" fill="#840000">
<text x="301" y="277.9">Title:</text>
<text x="310.6" y="277.9">BIT90</text>
<text x="321.3" y="277.9">Keyboard</text>
</g>
<g font-size="2.1" fill="#840000">
<text x="301" y="256">Based</text>
<text x="309" y="256">on</text>
<text x="313" y="256">original</text>
<text x="322.9" y="256">schematics</text>
<text x="336.8" y="256">from</text>
<text x="343.2" y="256">BIT Corporation</text>
<text x="301" y="262">[RST]</text>
<text x="301" y="259">From</text>
<text x="307.9" y="259">Sheet</text>
<text x="308.4" y="262">is</text>
<text x="311.6" y="262">on</text>
<text x="315.4" y="259">6-4</text>
<text x="315.6" y="262">Processor</text>
<text x="328" y="262">sheet</text>
<text x="301" y="268.2">Brett</text>
<text x="308.2" y="268.2">Hallen</text>
<text x="301" y="273.7">File:</text>
<text x="301" y="271">Sheet:</text>
<text x="307.1" y="273.7">BIT90_Keyboard.kicad_sch</text>
<text x="309.2" y="271">/Keyboard/</text>
<text x="301" y="281.1">Size:</text>
<text x="307.6" y="281.1">A3</text>
<text x="323" y="281.1">Date:</text>
<text x="330" y="281.1">4/JUN/2026</text>
<text x="386" y="281.3">Rev:</text>
<text x="392.4" y="281.3">A</text>
<text x="301" y="283.9">KiCad</text>
<text x="308.7" y="283.9">E.D.A.</text>
<text x="316.3" y="283.9">9.0.9</text>
<text x="386" y="283.9">Id:</text>
<text x="390.1" y="283.9">2/9</text>
</g>
<g font-size="1.8" fill="#840000">
<text x="35" y="11.9">1</text>
<text x="85" y="11.9">2</text>
<text x="135" y="11.9">3</text>
<text x="185" y="11.9">4</text>
<text x="235" y="11.9">5</text>
<text x="285" y="11.9">6</text>
<text x="335" y="11.9">7</text>
<text x="385" y="11.9">8</text>
<text x="10.3" y="35.9">A</text>
<text x="408.3" y="35.9">A</text>
<text x="263.8" y="45.6" transform="rotate(-90 263.8 45.6)">+5V</text>
<text x="324.8" y="45.6" transform="rotate(-90 324.8 45.6)">+5V</text>
<text x="262.6" y="50.8" transform="rotate(-90 262.6 50.8)">16</text>
<text x="323.6" y="50.8" transform="rotate(-90 323.6 50.8)">16</text>
<text x="245.9" y="55.6">KO_{0}</text>
<text x="245.9" y="58.1">KO_{1}</text>
<text x="252" y="54.4">1</text>
<text x="252" y="56.9">2</text>
<text x="252" y="59.4">3</text>
<text x="271.7" y="54.4">15</text>
<text x="271.7" y="56.9">14</text>
<text x="271.7" y="59.4">13</text>
<text x="313" y="54.4">2</text>
<text x="313" y="56.9">5</text>
<text x="313" y="59.4">7</text>
<text x="333.3" y="54.4">3</text>
<text x="333.3" y="56.9">4</text>
<text x="333.3" y="59.4">6</text>
<text x="338" y="55.6">D4</text>
<text x="338" y="58.1">D5</text>
<text x="245.9" y="65.7">KO_{4}</text>
<text x="245.9" y="63.2">KO_{3}</text>
<text x="245.9" y="60.6">KO_{2}</text>
<text x="252" y="62">4</text>
<text x="252" y="64.5">5</text>
<text x="271.7" y="62">12</text>
<text x="312.4" y="62">10</text>
<text x="312.4" y="64.5">12</text>
<text x="332.7" y="62">11</text>
<text x="332.7" y="64.5">13</text>
<text x="338" y="65.7">D1</text>
<text x="338" y="60.6">D6</text>
<text x="338" y="63.2">D7</text>
<text x="245.9" y="70.8">KO_{6}</text>
<text x="245.9" y="68.3">KO_{5}</text>
<text x="252" y="67.1">6</text>
<text x="252" y="69.6">7</text>
<text x="312.4" y="67.1">15</text>
<text x="332.7" y="67.1">14</text>
<text x="338" y="68.3">D0</text>
<text x="245.9" y="73.3">KO_{7}</text>
<text x="251.4" y="74.7">10</text>
<text x="251.4" y="77.2">11</text>
<text x="252" y="72.1">9</text>
<text x="333.3" y="72.1">9</text>
<text x="333.3" y="77.2">1</text>
<text x="338" y="73.3">KBC</text>
<text x="262.6" y="83.3" transform="rotate(-90 262.6 83.3)">8</text>
<text x="323.6" y="83.3" transform="rotate(-90 323.6 83.3)">8</text>
<text x="10.3" y="85.9">B</text>
<text x="408.2" y="85.9">B</text>
<text x="263.8" y="90.6" transform="rotate(-90 263.8 90.6)">GND</text>
<text x="291.8" y="94.4" transform="rotate(-90 291.8 94.4)">GND</text>
<text x="303.2" y="94.2" transform="rotate(-90 303.2 94.2)">(MIC)</text>
<text x="324.8" y="90.6" transform="rotate(-90 324.8 90.6)">GND</text>
<text x="185.6" y="101.3">KO_{0}</text>
<text x="303.2" y="106.3" transform="rotate(-90 303.2 106.3)">TAPE DUMP</text>
<text x="185.6" y="116.5">KO_{1}</text>
<text x="185.6" y="131.8">KO_{2}</text>
<text x="10.3" y="135.9">C</text>
<text x="408.2" y="135.9">C</text>
<text x="185.6" y="147">KO_{3}</text>
<text x="185.6" y="161">KO_{4}</text>
<text x="185.6" y="174.9">KO_{5}</text>
<text x="328.6" y="178.9" transform="rotate(-90 328.6 178.9)">+5V</text>
<text x="10.3" y="185.9">D</text>
<text x="327.4" y="182.3" transform="rotate(-90 327.4 182.3)">1</text>
<text x="365.4" y="185.3" transform="rotate(-90 365.4 185.3)">+5V</text>
<text x="408.2" y="185.9">D</text>
<text x="185.6" y="188.9">KO_{6}</text>
<text x="327.4" y="190.6" transform="rotate(-90 327.4 190.6)">2</text>
<text x="329.9" y="190.6" transform="rotate(-90 329.9 190.6)">3</text>
<text x="332.5" y="190.6" transform="rotate(-90 332.5 190.6)">4</text>
<text x="335" y="190.6" transform="rotate(-90 335 190.6)">5</text>
<text x="337.6" y="190.6" transform="rotate(-90 337.6 190.6)">6</text>
<text x="340.1" y="190.6" transform="rotate(-90 340.1 190.6)">7</text>
<text x="342.6" y="190.6" transform="rotate(-90 342.6 190.6)">8</text>
<text x="345.2" y="190.6" transform="rotate(-90 345.2 190.6)">9</text>
<text x="364.2" y="190.5" transform="rotate(-90 364.2 190.5)">20</text>
<text x="316.8" y="195.3">KI_{0}</text>
<text x="316.8" y="197.8">KI_{1}</text>
<text x="353.6" y="194.1">2</text>
<text x="353.6" y="196.6">4</text>
<text x="373.3" y="194.1">18</text>
<text x="373.3" y="196.6">16</text>
<text x="377.7" y="197.8">D1</text>
<text x="377.7" y="195.3">D0</text>
<text x="185.6" y="202.9">KO_{7}</text>
<text x="316.8" y="200.3">KI_{2}</text>
<text x="316.8" y="202.9">KI_{3}</text>
<text x="353.6" y="199.1">6</text>
<text x="353.6" y="201.7">8</text>
<text x="373.3" y="199.1">14</text>
<text x="373.3" y="201.7">12</text>
<text x="377.7" y="202.9">D3</text>
<text x="377.7" y="200.3">D2</text>
<text x="316.8" y="208">KI_{5}</text>
<text x="316.8" y="205.4">KI_{4}</text>
<text x="353" y="204.2">11</text>
<text x="353" y="206.8">13</text>
<text x="353" y="209.3">15</text>
<text x="373.9" y="204.2">9</text>
<text x="373.9" y="206.8">7</text>
<text x="373.9" y="209.3">5</text>
<text x="377.7" y="208">D5</text>
<text x="377.7" y="205.4">D4</text>
<text x="45.4" y="213.1" transform="rotate(-90 45.4 213.1)">KI_{0}</text>
<text x="61.9" y="213.1" transform="rotate(-90 61.9 213.1)">KI_{1}</text>
<text x="78.4" y="213.1" transform="rotate(-90 78.4 213.1)">KI_{2}</text>
<text x="94.9" y="213.1" transform="rotate(-90 94.9 213.1)">KI_{3}</text>
<text x="111.4" y="213.1" transform="rotate(-90 111.4 213.1)">KI_{4}</text>
<text x="128" y="213.1" transform="rotate(-90 128 213.1)">KI_{5}</text>
<text x="144.5" y="213.1" transform="rotate(-90 144.5 213.1)">KI_{6}</text>
<text x="161" y="213.1" transform="rotate(-90 161 213.1)">KI_{7}</text>
<text x="316.8" y="213">KI_{7}</text>
<text x="316.8" y="210.5">KI_{6}</text>
<text x="353" y="211.8">17</text>
<text x="373.9" y="211.8">3</text>
<text x="377.7" y="210.5">D6</text>
<text x="377.7" y="213">D7</text>
<text x="347" y="220.7">~{CKI}</text>
<text x="347" y="218.1">~{CKI}</text>
<text x="353" y="219.5">19</text>
<text x="353.6" y="216.9">1</text>
<text x="364.2" y="226.1" transform="rotate(-90 364.2 226.1)">10</text>
<text x="365.4" y="232.8" transform="rotate(-90 365.4 232.8)">GND</text>
<text x="10.3" y="235.9">E</text>
<text x="408.3" y="235.9">E</text>
<text x="10.3" y="285.9">F</text>
<text x="35" y="286.9">1</text>
<text x="85" y="286.9">2</text>
<text x="135" y="286.9">3</text>
<text x="185" y="286.9">4</text>
<text x="235" y="286.9">5</text>
<text x="285" y="286.9">6</text>
<text x="335" y="286.9">7</text>
<text x="385" y="286.9">8</text>
<text x="408.3" y="285.9">F</text>
</g>
<g font-size="1.8" fill="#0000c2">
<text x="228.3" y="25.5">Keyboard</text>
<text x="228.3" y="27.6">Tape</text>
<text x="233.8" y="27.6">Dump</text>
<text x="238.2" y="25.5">Row</text>
<text x="243.1" y="25.5">Outputs</text>
<text x="25.1" y="64.9">Keyboard</text>
<text x="35" y="64.9">Matrix</text>
<text x="298.1" y="161.4">Keyboard</text>
<text x="308" y="161.4">Column</text>
<text x="316.3" y="161.4">Inputs</text>
</g>
<g font-size="1.8" fill="#008484">
<text x="256.8" y="47.9">U30</text>
<text x="317.7" y="47.9">U32</text>
<text x="252.2" y="50.4">74LS145</text>
<text x="313.2" y="50.4">74LS174</text>
<text x="256.3" y="55.5">Q0</text>
<text x="256.3" y="58">Q1</text>
<text x="263.8" y="56.9" transform="rotate(-90 263.8 56.9)">VCC</text>
<text x="266.8" y="55.5">P0</text>
<text x="266.8" y="58">P1</text>
<text x="317.2" y="55.5">Q0</text>
<text x="317.2" y="58">Q1</text>
<text x="324.7" y="56.9" transform="rotate(-90 324.7 56.9)">VCC</text>
<text x="327.8" y="55.5">D0</text>
<text x="327.8" y="58">D1</text>
<text x="256.3" y="60.6">Q2</text>
<text x="256.3" y="63.1">Q3</text>
<text x="256.3" y="65.6">Q4</text>
<text x="266.8" y="60.6">P2</text>
<text x="266.8" y="63.1">P3</text>
<text x="317.2" y="60.6">Q2</text>
<text x="317.2" y="63.1">Q3</text>
<text x="317.2" y="65.6">Q4</text>
<text x="327.8" y="60.6">D2</text>
<text x="327.8" y="63.1">D3</text>
<text x="327.8" y="65.6">D4</text>
<text x="256.3" y="68.2">Q5</text>
<text x="256.3" y="70.7">Q6</text>
<text x="293.4" y="72">R6</text>
<text x="304.8" y="72">R7</text>
<text x="317.2" y="68.2">Q5</text>
<text x="327.8" y="68.2">D5</text>
<text x="256.3" y="73.3">Q7</text>
<text x="256.3" y="75.8">Q8</text>
<text x="327.8" y="73.3">Cp</text>
<text x="256.3" y="78.3">Q9</text>
<text x="263.8" y="79" transform="rotate(-90 263.8 79)">GND</text>
<text x="324.7" y="79" transform="rotate(-90 324.7 79)">GND</text>
<text x="328" y="78.3">~{Mr}</text>
<text x="278.4" y="88.5">2.2nF</text>
<text x="278.4" y="86">C14</text>
<text x="284.8" y="88.5">(222)</text>
<text x="304.8" y="84.7">R5</text>
<text x="43.9" y="93.6">MINUS</text>
<text x="45" y="91">SW1</text>
<text x="61.5" y="91">SW2</text>
<text x="62.8" y="93.6">7</text>
<text x="78" y="91">SW3</text>
<text x="79.3" y="93.6">3</text>
<text x="91" y="93.6">BACKSLASH</text>
<text x="94.5" y="91">SW4</text>
<text x="111" y="91">SW5</text>
<text x="111.4" y="93.6">INS</text>
<text x="127.5" y="91">SW6</text>
<text x="128.8" y="93.6">1</text>
<text x="144" y="91">SW7</text>
<text x="145.3" y="93.6">5</text>
<text x="160.5" y="91">SW8</text>
<text x="161.9" y="93.6">6</text>
<text x="45" y="106.3">SW9</text>
<text x="60.9" y="106.3">SW10</text>
<text x="77.4" y="106.3">SW11</text>
<text x="93.9" y="106.3">SW12</text>
<text x="110.4" y="106.3">SW13</text>
<text x="126.9" y="106.3">SW14</text>
<text x="143.4" y="106.3">SW15</text>
<text x="159.9" y="106.3">SW16</text>
<text x="44" y="108.8">CARAT</text>
<text x="62.8" y="108.8">8</text>
<text x="79.3" y="108.8">4</text>
<text x="95.2" y="108.8">BS</text>
<text x="111.2" y="108.8">DEL</text>
<text x="128.8" y="108.8">2</text>
<text x="145.3" y="108.8">6</text>
<text x="160" y="108.8">ZERO</text>
<text x="44.3" y="121.5">SW17</text>
<text x="46.3" y="124.1">P</text>
<text x="60.9" y="121.5">SW18</text>
<text x="62.9" y="124.1">Y</text>
<text x="77.4" y="121.5">SW19</text>
<text x="79.2" y="124.1">W</text>
<text x="93.9" y="121.5">SW20</text>
<text x="96" y="124.1">]</text>
<text x="110.4" y="121.5">SW21</text>
<text x="111.6" y="124.1">UP</text>
<text x="126.9" y="121.5">SW22</text>
<text x="127.6" y="124.1">ESC</text>
<text x="143.4" y="121.5">SW23</text>
<text x="145.3" y="124.1">R</text>
<text x="159.9" y="121.5">SW24</text>
<text x="162.2" y="124.1">I</text>
<text x="44.3" y="136.8">SW25</text>
<text x="60.9" y="136.8">SW26</text>
<text x="77.4" y="136.8">SW27</text>
<text x="93.9" y="136.8">SW28</text>
<text x="110.4" y="136.8">SW29</text>
<text x="126.9" y="136.8">SW30</text>
<text x="143.4" y="136.8">SW31</text>
<text x="159.9" y="136.8">SW32</text>
<text x="46.5" y="139.3">[</text>
<text x="62.7" y="139.3">U</text>
<text x="79.3" y="139.3">E</text>
<text x="92.7" y="139.3">RUBOUT</text>
<text x="110.2" y="139.3">RIGHT</text>
<text x="128.8" y="139.3">Q</text>
<text x="145.5" y="139.3">T</text>
<text x="161.8" y="139.3">O</text>
<text x="41.5" y="153.3">SEMICOLON</text>
<text x="44.3" y="150.7">SW33</text>
<text x="60.9" y="150.7">SW34</text>
<text x="62.7" y="153.3">H</text>
<text x="77.4" y="150.7">SW35</text>
<text x="79.3" y="153.3">S</text>
<text x="93.9" y="150.7">SW36</text>
<text x="95.4" y="153.3">AT</text>
<text x="108.1" y="153.3">FWDSLASH</text>
<text x="110.4" y="150.7">SW37</text>
<text x="123.2" y="153.3">CAPS/LOWER</text>
<text x="126.9" y="150.7">SW38</text>
<text x="143.4" y="150.7">SW39</text>
<text x="145.4" y="153.3">F</text>
<text x="159.9" y="150.7">SW40</text>
<text x="161.8" y="153.3">K</text>
<text x="43.7" y="167.2">COLON</text>
<text x="44.3" y="164.7">SW41</text>
<text x="60.9" y="164.7">SW42</text>
<text x="62.9" y="167.2">J</text>
<text x="77.4" y="164.7">SW43</text>
<text x="79.3" y="167.2">D</text>
<text x="93.9" y="164.7">SW44</text>
<text x="95.1" y="167.2">CR</text>
<text x="109.5" y="167.2">PERIOD</text>
<text x="110.4" y="164.7">SW45</text>
<text x="126.9" y="164.7">SW46</text>
<text x="128.9" y="167.2">A</text>
<text x="143.4" y="164.7">SW47</text>
<text x="145.3" y="167.2">G</text>
<text x="159.9" y="164.7">SW48</text>
<text x="161.9" y="167.2">L</text>
<text x="44.3" y="178.7">SW49</text>
<text x="60.9" y="178.7">SW50</text>
<text x="77.4" y="178.7">SW51</text>
<text x="93.9" y="178.7">SW52</text>
<text x="110.4" y="178.7">SW53</text>
<text x="126.9" y="178.7">SW54</text>
<text x="143.4" y="178.7">SW55</text>
<text x="159.9" y="178.7">SW56</text>
<text x="46.2" y="181.2">N</text>
<text x="62.9" y="181.2">V</text>
<text x="79.3" y="181.2">X</text>
<text x="95.7" y="181.2">M</text>
<text x="109.6" y="181.2">COMMA</text>
<text x="128.8" y="181.2">Z</text>
<text x="145.3" y="181.2">C</text>
<text x="161.8" y="181.2">B</text>
<text x="348" y="185.3">RA1</text>
<text x="366.6" y="187.6">U31</text>
<text x="366.6" y="190.1">74LS244</text>
<text x="44.3" y="195.2">SHIFT</text>
<text x="44.3" y="192.6">SW57</text>
<text x="60.9" y="192.6">SW58</text>
<text x="62" y="195.2">BIT</text>
<text x="77.2" y="195.2">BASIC</text>
<text x="77.4" y="192.6">SW59</text>
<text x="93.9" y="192.6">SW60</text>
<text x="94.3" y="195.2">LEFT</text>
<text x="110.2" y="195.2">DOWN</text>
<text x="110.4" y="192.6">SW61</text>
<text x="126.9" y="192.6">SW62</text>
<text x="127.2" y="195.2">CTRL</text>
<text x="143" y="195.2">SPACE</text>
<text x="143.4" y="192.6">SW63</text>
<text x="159.9" y="192.6">SW64</text>
<text x="160.1" y="195.2">FCTN</text>
<text x="357.9" y="195.2">I0a</text>
<text x="357.9" y="197.7">I1a</text>
<text x="365.4" y="196.6" transform="rotate(-90 365.4 196.6)">VCC</text>
<text x="367.2" y="195.2">O0a</text>
<text x="367.2" y="197.7">O1a</text>
<text x="357.9" y="200.3">I2a</text>
<text x="357.9" y="202.8">I3a</text>
<text x="367.2" y="200.3">O2a</text>
<text x="367.2" y="202.8">O3a</text>
<text x="357.9" y="205.3">I0b</text>
<text x="357.9" y="207.9">I1b</text>
<text x="367.2" y="205.3">O0b</text>
<text x="367.2" y="207.9">O1b</text>
<text x="357.9" y="210.4">I2b</text>
<text x="357.9" y="213">I3b</text>
<text x="367.2" y="210.4">O2b</text>
<text x="367.2" y="213">O3b</text>
<text x="357.9" y="218">OEa</text>
<text x="357.9" y="220.6">OEb</text>
<text x="365.4" y="221.2" transform="rotate(-90 365.4 221.2)">GND</text>
</g>
</svg>
